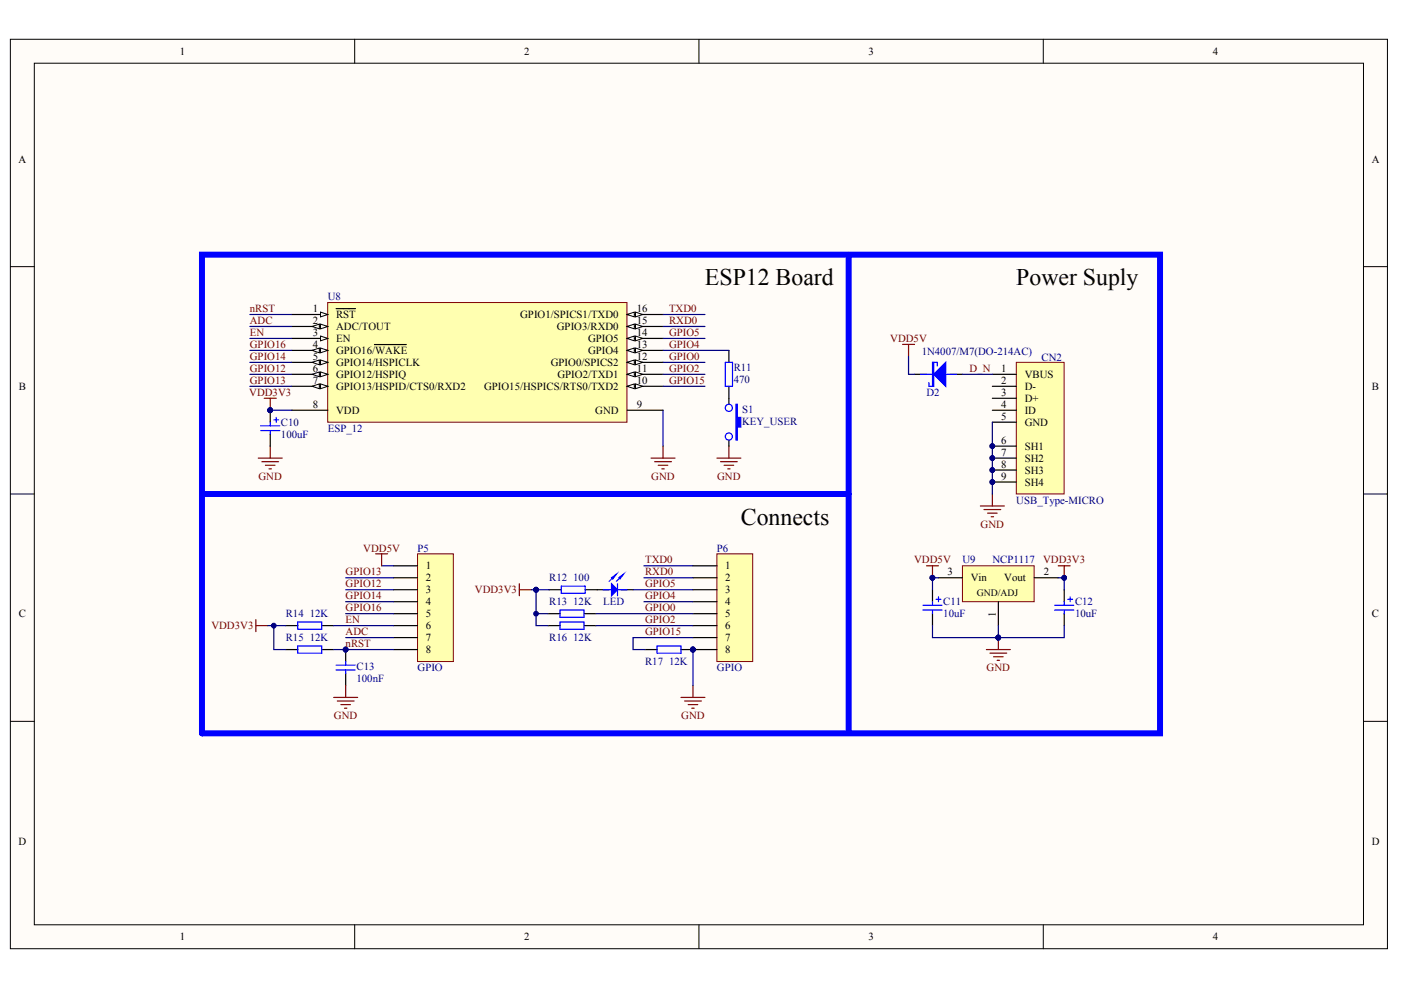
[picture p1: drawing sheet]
<svg xmlns="http://www.w3.org/2000/svg" width="297mm" height="210mm" viewBox="0 0 297 210" stroke-linecap="round" stroke-linejoin="round" font-family="sans-serif">
<g fill="#fffcf8" stroke="#000" stroke-width=".21">
<path d="M2.2 8.3h292v192.9h-292z"/>
<path d="M7.3 13.4h281.8v182.7h-281.8z"/>
</g>
<path d="M75.2 8.3v5.1M148.2 8.3v5.1M221.2 8.3v5.1M2.2 56.5h5.1M289.1 56.5h5.1M2.2 104.7h5.1M289.1 104.7h5.1M2.2 152.9h5.1M289.1 152.9h5.1M75.2 196.1v5.1M148.2 196.1v5.1M221.2 196.1v5.1" fill="none" stroke="#000" stroke-width=".21"/>
<g fill="none" stroke="#800000" stroke-width=".25">
<path d="M191.4 73h2.5M192.6 73v2.6M54.8 97.1h5M55.5 97.9h3.6M56 84.4h2.6M56.3 98.7h2M57 99.4h.5M57.3 84.4v2.6M57.3 94.6v2.5M138 97.1h5.1M138.8 97.9h3.6M139.6 98.7h2"/>
<path d="M140.3 99.4h.5M140.6 94.6v2.5M152 97.1h5.1M152.8 97.9h3.5M153.5 98.7h2.1M154.3 99.4h.5M154.5 94.6v2.5M207.9 107.3h5M208.6 108h3.6M209.4 108.8h2M210.1 109.6h.6M210.4 104.7v2.6"/>
</g>
<path d="M140.6 87v7.6" fill="none" stroke="#000080" stroke-width=".25"/>
<circle cx="57.3" cy="87" r=".5" fill="#000080" stroke="#000080" stroke-width=".21"/>
<path d="M152 117.4h7.6v22.9h-7.6z" fill="#ffffb0" stroke="#800000" stroke-width=".21"/>
<path d="M146.9 120h5.1M146.9 122.5h5.1M146.9 125h5.1M146.9 127.6h5.1M146.9 130.1h5.1M146.9 132.6h5.1M146.9 135.2h5.1M146.9 137.7h5.1" fill="none" stroke="#000" stroke-width=".25"/>
<circle cx="146.9" cy="137.7" r=".5" fill="#000080" stroke="#000080" stroke-width=".21"/>
<path d="M88.5 117.4h7.6v22.9h-7.6z" fill="#ffffb0" stroke="#800000" stroke-width=".21"/>
<path d="M83.4 120h5.1M83.4 122.5h5.1M83.4 125h5.1M83.4 127.6h5.1M83.4 130.1h5.1M83.4 132.6h5.1M83.4 135.2h5.1M83.4 137.7h5.1" fill="none" stroke="#000" stroke-width=".25"/>
<path d="M80.9 120h2.5" fill="none" stroke="#000080" stroke-width=".25"/>
<g fill="none" stroke="#800000" stroke-width=".25">
<path d="M79.6 117.4h2.6M80.9 117.4v2.6M196.4 120h2.6M197.7 120v2.5M224.4 120h2.5M225.6 120v2.5M110.1 123.8v2.5M110.1 125h2.5M209.1 137.7h5.1M209.9 138.5h3.5M210.7 139.2h2M211.7 135.2v2.5"/>
<path d="M211.4 140h.5"/>
</g>
<g fill="#000080" stroke="#000080" stroke-width=".21">
<circle cx="197.7" cy="122.5" r=".5"/>
<circle cx="225.6" cy="122.5" r=".5"/>
<circle cx="211.7" cy="135.2" r=".5"/>
</g>
<path d="M69.5 64.1h63.4v25.4h-63.4z" fill="#ffffb0" stroke="#800000" stroke-width=".21"/>
<path d="M61.9 66.7h7.6" fill="none" stroke="#000" stroke-width=".25"/>
<path d="M68 66.2l1.5 .5-1.5 .5z" fill="#fffcf8" stroke="#000" stroke-width=".21"/>
<path d="M61.9 69.2h7.6M71.3 65.4h4.1" fill="none" stroke="#000" stroke-width=".25"/>
<g fill="#fffcf8" stroke="#000" stroke-width=".21">
<path d="M68 68.7l1.5 .5-1.5 .5z"/>
<path d="M66.2 69.2l1.5-.5v1z"/>
</g>
<path d="M61.9 71.8h7.6" fill="none" stroke="#000" stroke-width=".25"/>
<path d="M68 71.2l1.5 .6-1.5 .5z" fill="#fffcf8" stroke="#000" stroke-width=".21"/>
<path d="M61.9 74.3h7.6" fill="none" stroke="#000" stroke-width=".25"/>
<g fill="#fffcf8" stroke="#000" stroke-width=".21">
<path d="M68 73.8l1.5 .5-1.5 .5z"/>
<path d="M66.2 74.3l1.5-.5v1z"/>
</g>
<path d="M61.9 76.8h7.6M79.4 73.1h6.7" fill="none" stroke="#000" stroke-width=".25"/>
<g fill="#fffcf8" stroke="#000" stroke-width=".21">
<path d="M68 76.3l1.5 .5-1.5 .5z"/>
<path d="M66.2 76.8l1.5-.5v1z"/>
</g>
<path d="M61.9 79.4h7.6" fill="none" stroke="#000" stroke-width=".25"/>
<g fill="#fffcf8" stroke="#000" stroke-width=".21">
<path d="M68 78.9l1.5 .5-1.5 .5z"/>
<path d="M66.2 79.4l1.5-.5v1z"/>
</g>
<path d="M61.9 81.9h7.6" fill="none" stroke="#000" stroke-width=".25"/>
<g fill="#fffcf8" stroke="#000" stroke-width=".21">
<path d="M68 81.4l1.5 .5-1.5 .5z"/>
<path d="M66.2 81.9l1.5-.5v1z"/>
</g>
<path d="M61.9 87h7.6M133 87h7.6M133 81.9h7.6" fill="none" stroke="#000" stroke-width=".25"/>
<g fill="#fffcf8" stroke="#000" stroke-width=".21">
<path d="M133 81.9l1.5-.5v1z"/>
<path d="M134.7 81.4l1.6 .5-1.6 .5z"/>
</g>
<path d="M133 79.4h7.6" fill="none" stroke="#000" stroke-width=".25"/>
<g fill="#fffcf8" stroke="#000" stroke-width=".21">
<path d="M133 79.4l1.5-.5v1z"/>
<path d="M134.7 78.9l1.6 .5-1.6 .5z"/>
</g>
<path d="M133 76.8h7.6" fill="none" stroke="#000" stroke-width=".25"/>
<g fill="#fffcf8" stroke="#000" stroke-width=".21">
<path d="M133 76.8l1.5-.5v1z"/>
<path d="M134.7 76.3l1.6 .5-1.6 .5z"/>
</g>
<path d="M133 74.3h7.6" fill="none" stroke="#000" stroke-width=".25"/>
<g fill="#fffcf8" stroke="#000" stroke-width=".21">
<path d="M133 74.3l1.5-.5v1z"/>
<path d="M134.7 73.8l1.6 .5-1.6 .5z"/>
</g>
<path d="M133 71.8h7.6" fill="none" stroke="#000" stroke-width=".25"/>
<g fill="#fffcf8" stroke="#000" stroke-width=".21">
<path d="M133 71.8l1.5-.6v1.1z"/>
<path d="M134.7 71.2l1.6 .6-1.6 .5z"/>
</g>
<path d="M133 69.2h7.6" fill="none" stroke="#000" stroke-width=".25"/>
<g fill="#fffcf8" stroke="#000" stroke-width=".21">
<path d="M133 69.2l1.5-.5v1z"/>
<path d="M134.7 68.7l1.6 .5-1.6 .5z"/>
</g>
<path d="M133 66.7h7.6" fill="none" stroke="#000" stroke-width=".25"/>
<g fill="#fffcf8" stroke="#000" stroke-width=".21">
<path d="M133 66.7l1.5-.5v1z"/>
<path d="M134.7 66.2l1.6 .5-1.6 .5z"/>
</g>
<g fill="none" stroke="#000" stroke-width=".25">
<path d="M154.5 74.3v2.5M193.9 79.4h2.5M201.5 79.4h2.6M57.3 87v2.5M57.3 92.1v2.5M154.5 81.9v3.8M154.5 93.3v1.3M60.6 132.6h2.5M60.6 137.7h2.5M68.2 132.6h2.6M68.2 137.7h2.6M73.3 137.7v2.6"/>
<path d="M116.2 132.6h2.5M116.2 130.1h2.5M116.5 125h2.5M123.8 132.6h2.6M123.8 130.1h2.6M124.1 125h2.5M136.8 137.7h2.5M144.4 137.7h2.5M197.7 125v2.6M197.7 130.1v2.5M225.6 125v2.6M225.6 130.1v2.5"/>
<path d="M73.3 142.8v2.5"/>
</g>
<g fill="none" stroke="#00f" stroke-width=".25">
<path d="M153.8 76.8h1.5v5.1h-1.5zM195.2 79.4h7.6M197.7 76.8h1v.8M55.3 90.3h4M55.3 91.3h4M57.3 89.5v.8M57.3 91.3v.8M58.1 89h1M58.6 88.5v1M196.9 81.1v.8h1.1M63.1 131.9h5.1v1.5h-5.1zM63.1 137h5.1v1.5h-5.1z"/>
<path d="M118.7 131.9h5.1v1.5h-5.1zM118.7 129.3h5.1v1.6h-5.1zM119 124.3h5.1v1.5h-5.1zM139.3 137h5.1v1.5h-5.1zM195.7 129.3h4M195.7 128.3h4M197.7 127.6v.7M197.7 129.3v.8M198.5 127.1h1M199 126.6v1M223.6 129.3h4.1M223.6 128.3h4.1"/>
<path d="M225.6 127.6v.7M225.6 129.3v.8M226.4 127.1h1M226.9 126.6v1M71.3 141h4M71.3 142h4M73.3 140.3v.7M73.3 142v.8"/>
<circle cx="154.5" cy="86.5" r=".75"/>
<circle cx="154.5" cy="92.6" r=".75"/>
</g>
<g fill="#00f" stroke="#00f" stroke-width=".25">
<path d="M198 79.4l2.5-2.6v5.1z"/>
<path d="M197.7 76.8h.3v5.1h-.3z" fill-rule="evenodd"/>
<path d="M156.1 85.7h.2v2.8h.8v2h-.8v2.8h-.2z" fill-rule="evenodd"/>
</g>
<g fill="#000080" stroke="#000080" stroke-width=".21">
<circle cx="146.9" cy="137.7" r=".5"/>
<circle cx="57.3" cy="87" r=".5"/>
<circle cx="73.3" cy="137.7" r=".5"/>
</g>
<path d="M215.5 76.8h10.1v27.9h-10.1z" fill="#ffffb0" stroke="#800000" stroke-width=".21"/>
<path d="M210.4 79.4h5.1M210.4 84.4h5.1M210.4 81.9h5.1M210.4 87h5.1M210.4 89.5h5.1M210.4 94.6h5.1M210.4 97.1h5.1M210.4 99.7h5.1M210.4 102.2h5.1" fill="none" stroke="#000" stroke-width=".25"/>
<g fill="#000080" stroke="#000080" stroke-width=".21">
<circle cx="210.4" cy="94.6" r=".5"/>
<circle cx="210.4" cy="97.1" r=".5"/>
<circle cx="210.4" cy="99.7" r=".5"/>
<circle cx="210.4" cy="102.2" r=".5"/>
</g>
<path d="M210.4 89.5v15.2" fill="none" stroke="#000080" stroke-width=".25"/>
<path d="M204.1 120h15.2v7.6h-15.2z" fill="#ffffb0" stroke="#800000" stroke-width=".21"/>
<path d="M126.6 125h2.6M131.7 125h2.5M199 122.5h5.1M211.7 127.6v5M219.3 122.5h5.1" fill="none" stroke="#000" stroke-width=".25"/>
<path d="M54.2 131.4v2.5M54.2 132.6h2.6M70.8 147.9h5M71.5 148.6h3.6M72.3 149.4h2M73 150.2h.5M73.3 145.3v2.6M144.4 147.9h5.1M145.1 148.6h3.6M145.9 149.4h2M146.7 150.2h.5M146.9 145.3v2.6" fill="none" stroke="#800000" stroke-width=".25"/>
<g fill="none" stroke="#000080" stroke-width=".25">
<path d="M53 79.4h8.9M53 76.8h8.9M53 71.8h8.9M53 69.2h8.9M53 66.7h8.9M53 74.3h8.9M140.6 79.4h8.9M140.6 76.8h8.9M140.6 71.8h8.9M140.6 69.2h8.9M140.6 66.7h8.9M140.6 74.3h13.9"/>
<path d="M192.6 75.6v3.8h1.3M204.1 79.4h6.3M53 81.9h8.9M57.3 87h4.6M140.6 81.9h8.9M136.5 120h10.4M56.8 132.6h3.8M58.1 132.6v5.1h2.5M70.8 132.6h12.6M70.8 137.7h12.6M73.3 122.5h10.1M73.3 127.6h10.1"/>
<path d="M73.3 130.1h10.1M73.3 125h10.1M73.3 135.2h10.1M112.6 125h3.9M113.7 125v7.6h2.5M113.7 130.1h2.5M126.4 130.1h20.5M126.4 132.6h20.5M134.2 125h12.7M136.5 122.5h10.4M136.5 127.6h10.4M146.9 135.2h-12.7v2.5h2.6"/>
<path d="M146.9 137.7v7.6M197.7 132.6v2.6h14M199 122.5h-1.3v2.5M211.7 132.6v2.6M224.4 122.5h1.2v2.5M225.6 132.6v2.6h-13.9"/>
</g>
<g fill="#000080" stroke="#000080" stroke-width=".21">
<circle cx="73.3" cy="137.7" r=".5"/>
<circle cx="57.3" cy="87" r=".5"/>
<circle cx="146.9" cy="137.7" r=".5"/>
<circle cx="58" cy="132.6" r=".5"/>
<circle cx="211.7" cy="135.2" r=".5"/>
<circle cx="113.6" cy="125" r=".5"/>
<circle cx="113.6" cy="130.1" r=".5"/>
<circle cx="197.7" cy="122.5" r=".5"/>
<circle cx="225.6" cy="122.5" r=".5"/>
</g>
<path d="M127.9 125h5.1M130.2 122.2l-1 1.1M130.9 123.8v2.5M131.7 122.2l-1 1.1" fill="none" stroke="#00f" stroke-width=".25"/>
<g fill="#00f" stroke="#00f" stroke-width=".25">
<path d="M129.7 123.8l1.2 1.2-1.2 1.3z"/>
<path d="M129.7 122.5l1-.8-.8 1.1z"/>
<path d="M131.2 122.5l1-.8-.8 1.1z"/>
</g>
<path d="M42.8 54h203.1v101.5h-203.1zM179.9 54v101.5M42.8 104.7h137.1" fill="none" stroke="#00f" stroke-width="1.3"/>
<g font-size="5">
<text x="149.5" y="60.5">ESP12 Board</text>
<text x="215.5" y="60.5">Power Suply</text>
<text x="157.1" y="111.3">Connects</text>
</g>
<g font-size="2.3">
<text x="38.1" y="11.6">1</text>
<text x="111.1" y="11.6">2</text>
<text x="184.1" y="11.6">3</text>
<text x="257.1" y="11.6">4</text>
<text x="3.9" y="34.5">A</text>
<text x="290.8" y="34.5">A</text>
<text x="66.3" y="66.2">1</text>
<text x="66.3" y="68.7">2</text>
<text x="66.3" y="71.3">3</text>
<text x="71.3" y="67.5">RST</text>
<text x="71.3" y="70">ADC/TOUT</text>
<text x="110.3" y="67.5">GPIO1/SPICS1/TXD0</text>
<text x="118.1" y="70">GPIO3/RXD0</text>
<text x="135" y="71.3">14</text>
<text x="135" y="68.7">15</text>
<text x="135" y="66.2">16</text>
<text x="66.3" y="73.8">4</text>
<text x="66.3" y="76.3">5</text>
<text x="71.3" y="72.5">EN</text>
<text x="71.3" y="75.1">GPIO16/WAKE</text>
<text x="71.3" y="77.6">GPIO14/HSPICLK</text>
<text x="116.8" y="77.6">GPIO0/SPICS2</text>
<text x="124.7" y="75.1">GPIO4</text>
<text x="124.7" y="72.5">GPIO5</text>
<text x="135" y="76.3">12</text>
<text x="135" y="73.8">13</text>
<text x="4" y="82.7">B</text>
<text x="66.3" y="78.9">6</text>
<text x="66.3" y="81.4">7</text>
<text x="71.3" y="80.1">GPIO12/HSPIQ</text>
<text x="71.3" y="82.7">GPIO13/HSPID/CTS0/RXD2</text>
<text x="102.6" y="82.7">GPIO15/HSPICS/RTS0/TXD2</text>
<text x="118.2" y="80.1">GPIO2/TXD1</text>
<text x="135" y="81.4">10</text>
<text x="135" y="78.9">11</text>
<text x="212.3" y="78.9">1</text>
<text x="212.3" y="83.9">3</text>
<text x="212.3" y="81.4">2</text>
<text x="217.3" y="80.1">VBUS</text>
<text x="217.3" y="82.7">D-</text>
<text x="290.9" y="82.7">B</text>
<text x="66.3" y="86.5">8</text>
<text x="71.3" y="87.7">VDD</text>
<text x="126.2" y="87.7">GND</text>
<text x="135" y="86.5">9</text>
<text x="212.3" y="86.5">4</text>
<text x="212.3" y="89">5</text>
<text x="217.3" y="85.2">D+</text>
<text x="217.3" y="87.7">ID</text>
<text x="212.3" y="94.1">6</text>
<text x="217.3" y="90.3">GND</text>
<text x="217.3" y="95.4">SH1</text>
<text x="212.3" y="96.6">7</text>
<text x="212.3" y="99.2">8</text>
<text x="212.3" y="101.7">9</text>
<text x="217.3" y="97.9">SH2</text>
<text x="217.3" y="100.4">SH3</text>
<text x="217.3" y="103">SH4</text>
<text x="90.3" y="120.7">1</text>
<text x="90.3" y="123.3">2</text>
<text x="90.3" y="125.8">3</text>
<text x="153.8" y="120.7">1</text>
<text x="153.8" y="123.3">2</text>
<text x="153.8" y="125.8">3</text>
<text x="200.9" y="122">3</text>
<text x="205.8" y="123.3">Vin</text>
<text x="212.9" y="123.3">Vout</text>
<text x="221.3" y="122">2</text>
<text x="4" y="130.9">C</text>
<text x="90.3" y="128.3">4</text>
<text x="90.3" y="130.9">5</text>
<text x="153.8" y="128.3">4</text>
<text x="153.8" y="130.9">5</text>
<text x="211.2" y="130.7" transform="rotate(-90 211.2 130.7)">1</text>
<text x="290.9" y="130.9">C</text>
<text x="90.3" y="133.4">6</text>
<text x="90.3" y="136">7</text>
<text x="153.8" y="133.4">6</text>
<text x="153.8" y="136">7</text>
<text x="90.3" y="138.5">8</text>
<text x="153.8" y="138.5">8</text>
<text x="3.9" y="179.1">D</text>
<text x="290.8" y="179.1">D</text>
<text x="38.1" y="199.4">1</text>
<text x="111.1" y="199.4">2</text>
<text x="184.1" y="199.4">3</text>
<text x="257.1" y="199.4">4</text>
</g>
<g font-size="2.3" fill="#000080">
<text x="69.5" y="63.7">U8</text>
<text x="195.4" y="75.3">1N4007/M7(DO-214AC)</text>
<text x="220.8" y="76.6">CN2</text>
<text x="155.6" y="78.6">R11</text>
<text x="155.6" y="81.2">470</text>
<text x="196.4" y="83.9">D2</text>
<text x="157.3" y="87.5">S1</text>
<text x="59.6" y="90.3">C10</text>
<text x="59.6" y="92.8">100uF</text>
<text x="69.5" y="91.6">ESP_12</text>
<text x="157.3" y="90">KEY_USER</text>
<text x="215.5" y="106.8">USB_Type-MICRO</text>
<text x="88.5" y="116.9">P5</text>
<text x="152" y="116.9">P6</text>
<text x="204" y="119.5">U9</text>
<text x="210.4" y="119.5">NCP1117</text>
<text x="116.5" y="123.3">R12</text>
<text x="121.5" y="123.3">100</text>
<text x="60.6" y="130.9">R14</text>
<text x="65.7" y="130.9">12K</text>
<text x="116.5" y="128.3">R13</text>
<text x="121.5" y="128.3">12K</text>
<text x="127.9" y="128.3">LED</text>
<text x="200" y="128.3">C11</text>
<text x="200" y="130.9">10uF</text>
<text x="227.9" y="128.3">C12</text>
<text x="227.9" y="130.9">10uF</text>
<text x="60.6" y="136">R15</text>
<text x="65.7" y="136">12K</text>
<text x="116.5" y="136">R16</text>
<text x="121.5" y="136">12K</text>
<text x="75.6" y="142">C13</text>
<text x="88.5" y="142.3">GPIO</text>
<text x="136.8" y="141">R17</text>
<text x="141.8" y="141">12K</text>
<text x="152" y="142.3">GPIO</text>
<text x="75.6" y="144.6">100nF</text>
</g>
<g font-size="2.3" fill="#800000">
<text x="53" y="71.3">EN</text>
<text x="53" y="68.7">ADC</text>
<text x="53" y="66.2">nRST</text>
<text x="141.8" y="71.3">GPIO5</text>
<text x="141.8" y="66.2">TXD0</text>
<text x="141.8" y="68.7">RXD0</text>
<text x="53" y="76.3">GPIO14</text>
<text x="53" y="73.8">GPIO16</text>
<text x="141.8" y="76.3">GPIO0</text>
<text x="141.8" y="73.8">GPIO4</text>
<text x="188.7" y="72.5">VDD5V</text>
<text x="52.8" y="83.9">VDD3V3</text>
<text x="53" y="78.9">GPIO12</text>
<text x="53" y="81.4">GPIO13</text>
<text x="141.8" y="78.9">GPIO2</text>
<text x="141.8" y="81.4">GPIO15</text>
<text x="205.6" y="78.9">D_N</text>
<text x="54.8" y="101.7">GND</text>
<text x="138.1" y="101.7">GND</text>
<text x="152.1" y="101.7">GND</text>
<text x="207.9" y="111.9">GND</text>
<text x="77" y="116.9">VDD5V</text>
<text x="136.8" y="119.5">TXD0</text>
<text x="193.8" y="119.5">VDD5V</text>
<text x="221.2" y="119.5">VDD3V3</text>
<text x="73.3" y="124.5">GPIO12</text>
<text x="73.3" y="122">GPIO13</text>
<text x="100.7" y="125.8">VDD3V3</text>
<text x="136.8" y="124.5">GPIO5</text>
<text x="136.8" y="122">RXD0</text>
<text x="73.3" y="127.1">GPIO14</text>
<text x="73.3" y="129.6">GPIO16</text>
<text x="136.8" y="129.6">GPIO0</text>
<text x="136.8" y="127.1">GPIO4</text>
<text x="44.8" y="133.4">VDD3V3</text>
<text x="73.3" y="132.2">EN</text>
<text x="73.3" y="134.7">ADC</text>
<text x="73.3" y="137.2">nRST</text>
<text x="136.8" y="132.2">GPIO2</text>
<text x="136.8" y="134.7">GPIO15</text>
<text x="209.2" y="142.3">GND</text>
<text x="70.8" y="152.5">GND</text>
<text x="144.4" y="152.5">GND</text>
</g>
<text font-size="2.1" x="207.1" y="126.4">GND/ADJ</text>
</svg>
